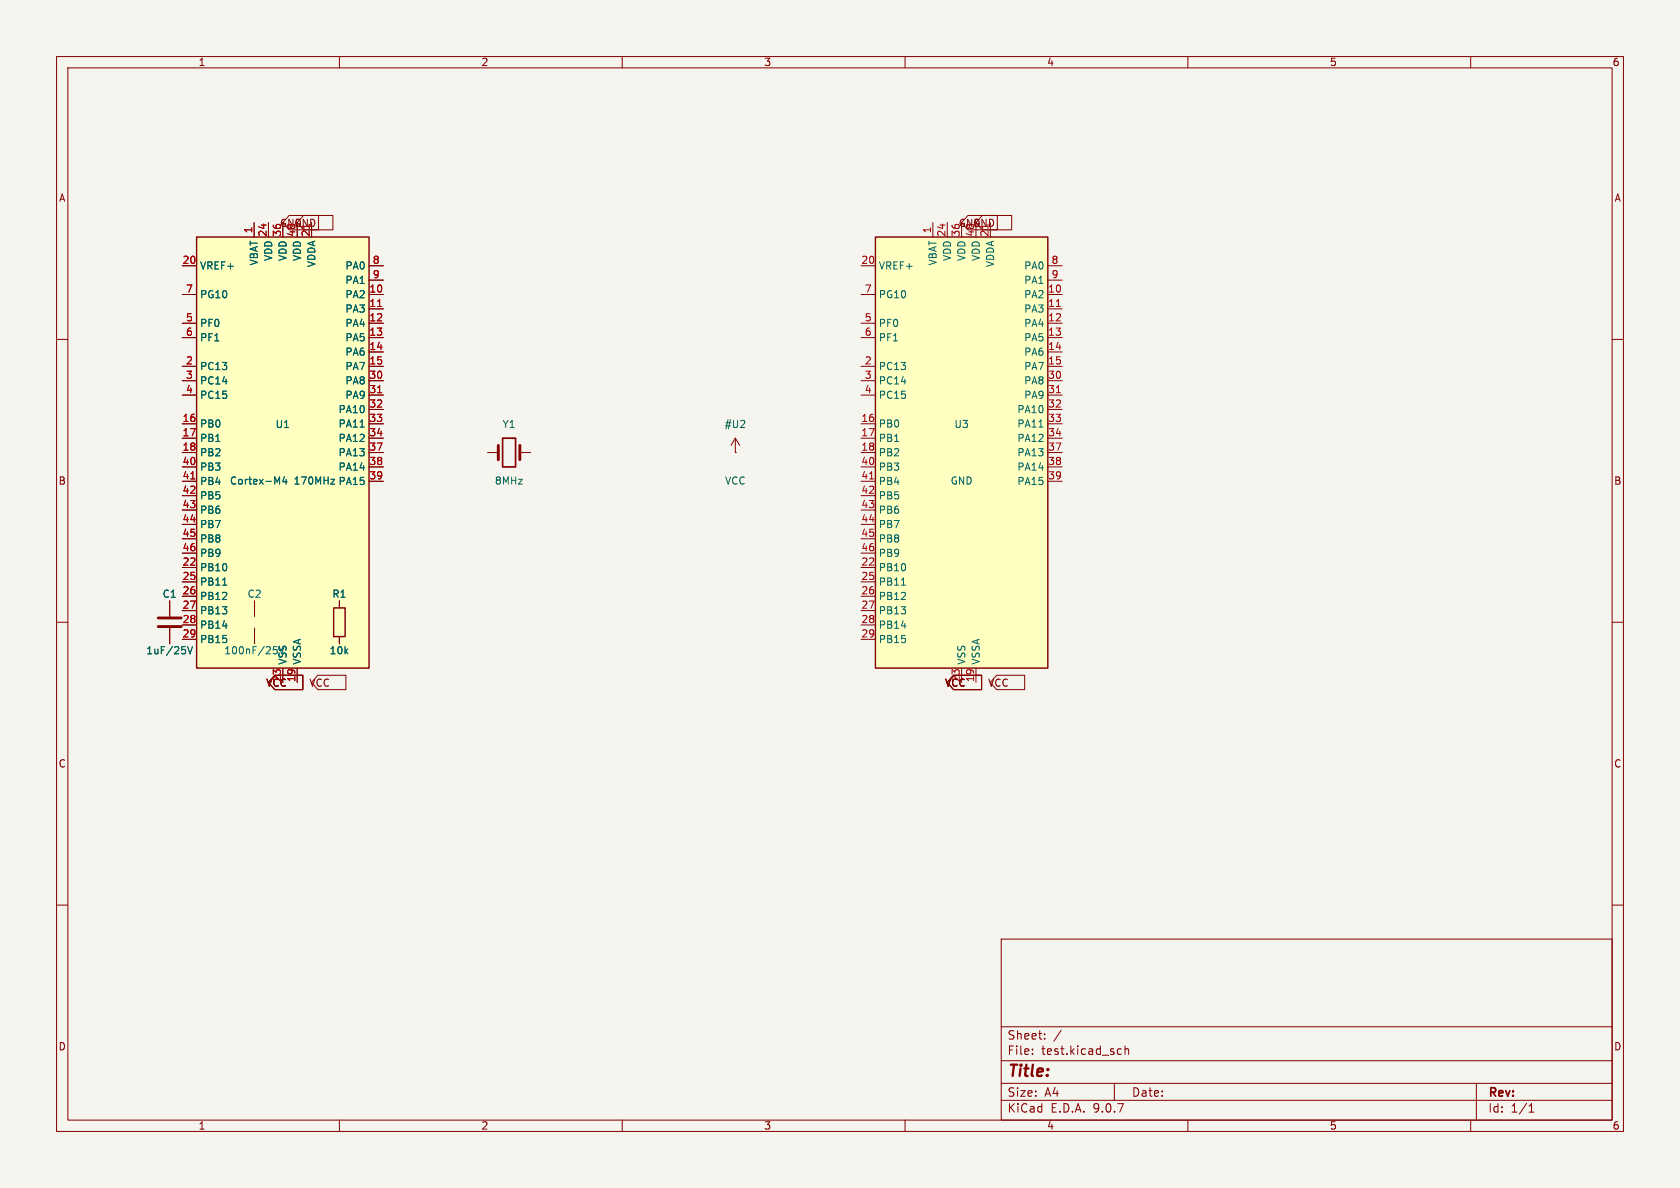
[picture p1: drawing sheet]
<svg xmlns="http://www.w3.org/2000/svg" width="297mm" height="210mm" viewBox="0 0 297 210" stroke-linecap="round" stroke-linejoin="round" font-family="sans-serif">
<path d="M0 0h297v210h-297z" fill="#f5f4ef" stroke="#f5f4ef" stroke-width=".18"/>
<g fill="none" stroke="#840000" stroke-width=".18">
<path d="M10 10h277v190h-277zM12 12h273v186h-273zM60 10v2M110 10v2M160 10v2M210 10v2M260 10v2M10 60h2M130 77.5l-.8 1.2M130 77.5l.8 1.2M130 77.5v2.5M285 60h2"/>
<path d="M130 80h.1M10 110h2M30 106.2v2.8M30 111v2.8M45 106.2v2.8M45 111v2.8M285 110h2M10 160h2M177 166h108v32h-108zM285 160h2M60 198v2M110 198v2"/>
<path d="M160 198v2M177 194.5h108M177 191.5h108M177 187.5h108M177 181.5h108M182.5 186.3v.1M182.5 185.5v.1M184.7 183.6v.1M184.7 182.8v.1M187.6 182.1l-1.3 2M197 191.5v3M197.8 185.4l.4 .1"/>
<path d="M198.2 186.3l-.4 .1M198.9 185.5l.2-.1 .4 .1v.9M198.9 184.9v1.5M210 198v2M260 198v2M261 191.5v6.5M270.3 196.6h.9M270.3 195.5l.4-.4v1.5"/>
</g>
<path d="M28 109.2h4M28 110.8h4M43 109.2h4M43 110.8h4" fill="none" stroke="#840000" stroke-width=".51"/>
<path d="M33.2 114.3l.4 1.3 .4-1.3M48.4 114.3h.6M48.8 114.8l.2 .1M49 115.5l-.2 .1" fill="none" stroke="#006464" stroke-width=".18"/>
<path d="M154.8 41.9h30.4v76.2h-30.4z" fill="#ffffc2"/>
<path d="M154.8 41.9h30.4v76.2h-30.4z" fill="none" stroke="#840000" stroke-width=".25"/>
<g fill="none" stroke="#840000" stroke-width=".18">
<path d="M164.9 39.4v2.5M167.5 39.4v2.5M170 39.4v2.5M172.5 39.4v2.5M175.1 39.4v2.5M152.2 47h2.6M152.2 52.1h2.6M152.2 57.1h2.6M152.2 59.7h2.6M185.2 47h2.6M185.2 52.1h2.6M185.2 57.1h2.6"/>
<path d="M185.2 59.7h2.6M185.2 49.5h2.6M185.2 54.6h2.6M152.2 64.8h2.6M152.2 67.3h2.6M152.2 69.8h2.6M152.2 74.9h2.6M152.2 77.5h2.6M185.2 64.8h2.6M185.2 67.3h2.6M185.2 69.8h2.6M185.2 74.9h2.6"/>
<path d="M185.2 77.5h2.6M185.2 62.2h2.6M185.2 72.4h2.6M152.2 80h2.6M152.2 82.5h2.6M152.2 85.1h2.6M152.2 87.6h2.6M152.2 90.2h2.6M152.2 92.7h2.6M152.2 95.2h2.6M152.2 97.8h2.6M185.2 80h2.6"/>
<path d="M185.2 82.5h2.6M185.2 85.1h2.6M152.2 100.3h2.6M152.2 102.9h2.6M152.2 105.4h2.6M152.2 107.9h2.6M152.2 110.5h2.6M152.2 113h2.6M170 118.1v2.5M172.5 118.1v2.5"/>
</g>
<path d="M186.8 54.2h.7M186.8 69.4h.7M153.7 84.7h.8" fill="none" stroke="#a90000" stroke-width=".18"/>
<path d="M183.7 75.5h.7M159.4 103.4h.7" fill="none" stroke="#006464" stroke-width=".18"/>
<path d="M34.8 41.9h30.4v76.2h-30.4z" fill="#ffffc2"/>
<path d="M34.8 41.9h30.4v76.2h-30.4zM59 107.5h2v5h-2z" fill="none" stroke="#840000" stroke-width=".25"/>
<g fill="none" stroke="#840000" stroke-width=".18">
<path d="M44.9 39.4v2.5M47.5 39.4v2.5M50 39.4v2.5M51.1 38.1h5.2v2.5h-5.2l-1.1-1.2zM52.5 39.4v2.5M53.7 38.1h5.2v2.5h-5.2l-1.2-1.2zM55.1 39.4v2.5M171.1 38.1h5.2v2.5h-5.2l-1.1-1.2zM173.7 38.1h5.2v2.5h-5.2l-1.2-1.2zM32.2 47h2.6M32.2 52.1h2.6M32.2 57.1h2.6"/>
<path d="M32.2 59.7h2.6M65.2 47h2.6M65.2 52.1h2.6M65.2 57.1h2.6M65.2 59.7h2.6M65.2 49.5h2.6M65.2 54.6h2.6M32.2 64.8h2.6M32.2 67.3h2.6M32.2 69.8h2.6M32.2 74.9h2.6M32.2 77.5h2.6"/>
<path d="M65.2 64.8h2.6M65.2 67.3h2.6M65.2 69.8h2.6M65.2 74.9h2.6M65.2 77.5h2.6M65.2 62.2h2.6M65.2 72.4h2.6M32.2 80h2.6M32.2 82.5h2.6M32.2 85.1h2.6M32.2 87.6h2.6M32.2 90.2h2.6"/>
<path d="M32.2 92.7h2.6M32.2 95.2h2.6M32.2 97.8h2.6M65.2 80h2.6M65.2 82.5h2.6M65.2 85.1h2.6M86.2 80h1.9M91.9 80h1.9M30 106.2v2.8M30 111v2.8M32.2 100.3h2.6M32.2 102.9h2.6"/>
<path d="M32.2 105.4h2.6M32.2 107.9h2.6M32.2 110.5h2.6M32.2 113h2.6M45 106.2v2.8M45 111v2.8M48.6 119.4h4.9v2.5h-4.9l-1.1-1.3zM50 118.1v2.5M52.5 118.1v2.5M56.2 119.4h5v2.5h-5l-1.1-1.3zM60 106.2v1.3M60 112.5v1.3"/>
<path d="M168.6 119.4h4.9v2.5h-4.9l-1.1-1.3zM176.2 119.4h5v2.5h-5l-1.1-1.3z"/>
</g>
<path d="M66.8 54.2h.7M66.8 69.4h.7M33.7 84.7h.8" fill="none" stroke="#a90000" stroke-width=".18"/>
<path d="M63.7 75.5h.7M49 85.2l.4-.9v1.3M50.3 84.2l-.3 1h.8M50.6 84.7v.9M33.2 114.3l.4 1.3 .4-1.3M39.4 103.4h.7M48.4 114.3h.6M48.8 114.8l.2 .1M49 115.5l-.2 .1" fill="none" stroke="#006464" stroke-width=".18"/>
<path d="M88.1 78.7v2.6M91.9 78.7v2.6" fill="none" stroke="#840000" stroke-width=".51"/>
<path d="M88.9 77.5h2.2v5h-2.2z" fill="none" stroke="#840000" stroke-width=".3"/>
<text font-size="2.8" fill="#840000" x="178" y="190.9">Title:</text>
<g font-size="2.1" fill="#840000">
<text x="178" y="184">Sheet:</text>
<text x="178" y="186.7">File:</text>
<text x="184.1" y="186.7">test.kicad_sch</text>
<text x="178" y="196.9">KiCad</text>
<text x="178" y="194.1">Size:</text>
<text x="184.7" y="194.1">A4</text>
<text x="185.7" y="196.9">E.D.A.</text>
<text x="193.3" y="196.9">9.0.7</text>
<text x="200" y="194.1">Date:</text>
<text x="263" y="194.3">Rev:</text>
<text x="263" y="196.9">Id:</text>
<text x="267.1" y="196.9">1/1</text>
</g>
<g font-size="1.8" fill="#840000">
<text x="35" y="11.9">1</text>
<text x="85" y="11.9">2</text>
<text x="135" y="11.9">3</text>
<text x="185" y="11.9">4</text>
<text x="235" y="11.9">5</text>
<text x="285" y="11.9">6</text>
<text x="10.3" y="35.9">A</text>
<text x="285.3" y="35.9">A</text>
<text x="49.4" y="40.3">GND</text>
<text x="169.4" y="40.3">GND</text>
<text x="169.7" y="41.9" transform="rotate(-90 169.7 41.9)">36</text>
<text x="171.9" y="40.3">GND</text>
<text x="172.3" y="41.9" transform="rotate(-90 172.3 41.9)">48</text>
<text x="174.8" y="41.9" transform="rotate(-90 174.8 41.9)">21</text>
<text x="10.3" y="85.9">B</text>
<text x="285.3" y="85.9">B</text>
<text x="47" y="121.6">VCC</text>
<text x="54.6" y="121.6">VCC</text>
<text x="167" y="121.6">VCC</text>
<text x="169.7" y="120.7" transform="rotate(-90 169.7 120.7)">23</text>
<text x="174.6" y="121.6">VCC</text>
<text x="10.3" y="135.9">C</text>
<text x="285.3" y="135.9">C</text>
<text x="10.3" y="185.9">D</text>
<text x="285.3" y="185.9">D</text>
<text x="35" y="199.9">1</text>
<text x="85" y="199.9">2</text>
<text x="135" y="199.9">3</text>
<text x="185" y="199.9">4</text>
<text x="235" y="199.9">5</text>
<text x="285" y="199.9">6</text>
</g>
<g font-size="1.8" fill="#a90000">
<text x="44.7" y="41.3" transform="rotate(-90 44.7 41.3)">1</text>
<text x="47.2" y="41.9" transform="rotate(-90 47.2 41.9)">24</text>
<text x="49.7" y="41.9" transform="rotate(-90 49.7 41.9)">36</text>
<text x="51.9" y="40.3">GND</text>
<text x="52.3" y="41.9" transform="rotate(-90 52.3 41.9)">48</text>
<text x="54.8" y="41.9" transform="rotate(-90 54.8 41.9)">21</text>
<text x="164.7" y="41.3" transform="rotate(-90 164.7 41.3)">1</text>
<text x="167.2" y="41.9" transform="rotate(-90 167.2 41.9)">24</text>
<text x="32.2" y="46.7">20</text>
<text x="65.8" y="46.7">8</text>
<text x="152.2" y="46.7">20</text>
<text x="185.8" y="46.7">8</text>
<text x="32.8" y="51.8">7</text>
<text x="65.2" y="51.8">10</text>
<text x="65.8" y="49.3">9</text>
<text x="152.8" y="51.8">7</text>
<text x="185.2" y="51.8">10</text>
<text x="185.8" y="49.3">9</text>
<text x="32.8" y="56.9">5</text>
<text x="32.8" y="59.4">6</text>
<text x="65.2" y="54.3">11</text>
<text x="65.2" y="56.9">12</text>
<text x="65.2" y="59.4">13</text>
<text x="152.8" y="56.9">5</text>
<text x="152.8" y="59.4">6</text>
<text x="185.2" y="54.3">11</text>
<text x="185.2" y="56.9">12</text>
<text x="185.2" y="59.4">13</text>
<text x="32.8" y="64.5">2</text>
<text x="65.2" y="62">14</text>
<text x="65.2" y="64.5">15</text>
<text x="152.8" y="64.5">2</text>
<text x="185.2" y="62">14</text>
<text x="185.2" y="64.5">15</text>
<text x="32.8" y="67">3</text>
<text x="32.8" y="69.6">4</text>
<text x="65.2" y="67">30</text>
<text x="65.2" y="69.6">31</text>
<text x="152.8" y="67">3</text>
<text x="152.8" y="69.6">4</text>
<text x="185.2" y="67">30</text>
<text x="185.2" y="69.6">31</text>
<text x="32.2" y="74.7">16</text>
<text x="32.2" y="77.2">17</text>
<text x="65.2" y="72.1">32</text>
<text x="65.2" y="74.7">33</text>
<text x="65.2" y="77.2">34</text>
<text x="152.2" y="74.7">16</text>
<text x="152.2" y="77.2">17</text>
<text x="185.2" y="72.1">32</text>
<text x="185.2" y="74.7">33</text>
<text x="185.2" y="77.2">34</text>
<text x="32.2" y="79.7">18</text>
<text x="32.2" y="82.3">40</text>
<text x="65.2" y="79.7">37</text>
<text x="65.2" y="82.3">38</text>
<text x="152.2" y="79.7">18</text>
<text x="152.2" y="82.3">40</text>
<text x="185.2" y="79.7">37</text>
<text x="185.2" y="82.3">38</text>
<text x="32.2" y="84.8">41</text>
<text x="32.2" y="87.4">42</text>
<text x="32.2" y="89.9">43</text>
<text x="65.2" y="84.8">39</text>
<text x="152.2" y="84.8">41</text>
<text x="152.2" y="87.4">42</text>
<text x="152.2" y="89.9">43</text>
<text x="185.2" y="84.8">39</text>
<text x="32.2" y="92.4">44</text>
<text x="32.2" y="95">45</text>
<text x="152.2" y="92.4">44</text>
<text x="152.2" y="95">45</text>
<text x="32.2" y="97.5">46</text>
<text x="32.2" y="100.1">22</text>
<text x="152.2" y="97.5">46</text>
<text x="152.2" y="100.1">22</text>
<text x="32.2" y="102.6">25</text>
<text x="32.2" y="105.1">26</text>
<text x="32.2" y="107.7">27</text>
<text x="152.2" y="102.6">25</text>
<text x="152.2" y="105.1">26</text>
<text x="152.2" y="107.7">27</text>
<text x="32.2" y="110.2">28</text>
<text x="32.2" y="112.8">29</text>
<text x="152.2" y="110.2">28</text>
<text x="152.2" y="112.8">29</text>
<text x="49.7" y="120.7" transform="rotate(-90 49.7 120.7)">23</text>
<text x="52.3" y="120.7" transform="rotate(-90 52.3 120.7)">19</text>
<text x="172.3" y="120.7" transform="rotate(-90 172.3 120.7)">19</text>
</g>
<g font-size="1.8" fill="#006464">
<text x="35.3" y="47.8">VREF+</text>
<text x="45.8" y="47" transform="rotate(-90 45.8 47)">VBAT</text>
<text x="48.3" y="46.2" transform="rotate(-90 48.3 46.2)">VDD</text>
<text x="50.9" y="46.2" transform="rotate(-90 50.9 46.2)">VDD</text>
<text x="53.4" y="46.2" transform="rotate(-90 53.4 46.2)">VDD</text>
<text x="55.9" y="47.3" transform="rotate(-90 55.9 47.3)">VDDA</text>
<text x="61" y="47.8">PA0</text>
<text x="155.3" y="47.8">VREF+</text>
<text x="165.8" y="47" transform="rotate(-90 165.8 47)">VBAT</text>
<text x="168.3" y="46.2" transform="rotate(-90 168.3 46.2)">VDD</text>
<text x="170.9" y="46.2" transform="rotate(-90 170.9 46.2)">VDD</text>
<text x="173.4" y="46.2" transform="rotate(-90 173.4 46.2)">VDD</text>
<text x="175.9" y="47.3" transform="rotate(-90 175.9 47.3)">VDDA</text>
<text x="181" y="47.8">PA0</text>
<text x="35.3" y="52.9">PG10</text>
<text x="61" y="50.4">PA1</text>
<text x="61" y="52.9">PA2</text>
<text x="155.3" y="52.9">PG10</text>
<text x="181" y="50.4">PA1</text>
<text x="181" y="52.9">PA2</text>
<text x="35.3" y="58">PF0</text>
<text x="61" y="55.5">PA3</text>
<text x="61" y="58">PA4</text>
<text x="155.3" y="58">PF0</text>
<text x="181" y="55.5">PA3</text>
<text x="181" y="58">PA4</text>
<text x="35.3" y="60.5">PF1</text>
<text x="35.3" y="65.6">PC13</text>
<text x="61" y="60.5">PA5</text>
<text x="61" y="63.1">PA6</text>
<text x="61" y="65.6">PA7</text>
<text x="155.3" y="60.5">PF1</text>
<text x="155.3" y="65.6">PC13</text>
<text x="181" y="60.5">PA5</text>
<text x="181" y="63.1">PA6</text>
<text x="181" y="65.6">PA7</text>
<text x="35.3" y="68.2">PC14</text>
<text x="35.3" y="70.7">PC15</text>
<text x="61" y="68.2">PA8</text>
<text x="61" y="70.7">PA9</text>
<text x="155.3" y="68.2">PC14</text>
<text x="155.3" y="70.7">PC15</text>
<text x="181" y="68.2">PA8</text>
<text x="181" y="70.7">PA9</text>
<text x="35.3" y="75.8">PB0</text>
<text x="48.6" y="75.9">U1</text>
<text x="59.8" y="73.2">PA10</text>
<text x="59.8" y="75.8">PA11</text>
<text x="88.7" y="75.9">Y1</text>
<text x="128" y="75.9">#U2</text>
<text x="155.3" y="75.8">PB0</text>
<text x="168.6" y="75.9">U3</text>
<text x="179.8" y="73.2">PA10</text>
<text x="179.8" y="75.8">PA11</text>
<text x="35.3" y="78.3">PB1</text>
<text x="35.3" y="80.9">PB2</text>
<text x="35.3" y="83.4">PB3</text>
<text x="59.8" y="78.3">PA12</text>
<text x="59.8" y="80.9">PA13</text>
<text x="59.8" y="83.4">PA14</text>
<text x="155.3" y="78.3">PB1</text>
<text x="155.3" y="80.9">PB2</text>
<text x="155.3" y="83.4">PB3</text>
<text x="179.8" y="78.3">PA12</text>
<text x="179.8" y="80.9">PA13</text>
<text x="179.8" y="83.4">PA14</text>
<text x="35.3" y="85.9">PB4</text>
<text x="35.3" y="88.5">PB5</text>
<text x="40.6" y="85.9">Cortex-M4</text>
<text x="52" y="85.9">170MHz PA15</text>
<text x="87.4" y="85.9">8MHz</text>
<text x="128.1" y="85.9">VCC</text>
<text x="155.3" y="85.9">PB4</text>
<text x="155.3" y="88.5">PB5</text>
<text x="168" y="85.9">GND</text>
<text x="179.8" y="85.9">PA15</text>
<text x="35.3" y="91">PB6</text>
<text x="35.3" y="93.6">PB7</text>
<text x="155.3" y="91">PB6</text>
<text x="155.3" y="93.6">PB7</text>
<text x="35.3" y="96.1">PB8</text>
<text x="35.3" y="98.6">PB9</text>
<text x="35.3" y="101.2">PB10</text>
<text x="155.3" y="96.1">PB8</text>
<text x="155.3" y="98.6">PB9</text>
<text x="155.3" y="101.2">PB10</text>
<text x="28.7" y="105.9">C1</text>
<text x="35.3" y="103.7">PB11</text>
<text x="35.3" y="106.3">PB12</text>
<text x="43.7" y="105.9">C2</text>
<text x="58.7" y="105.9">R1</text>
<text x="155.3" y="103.7">PB11</text>
<text x="155.3" y="106.3">PB12</text>
<text x="35.3" y="108.8">PB13</text>
<text x="35.3" y="111.3">PB14</text>
<text x="35.3" y="113.9">PB15</text>
<text x="155.3" y="108.8">PB13</text>
<text x="155.3" y="111.3">PB14</text>
<text x="155.3" y="113.9">PB15</text>
<text x="25.8" y="115.9">1uF/25V</text>
<text x="39.5" y="115.9">100nF/25V</text>
<text x="50.9" y="117.6" transform="rotate(-90 50.9 117.6)">VSS</text>
<text x="53.4" y="117.6" transform="rotate(-90 53.4 117.6)">VSSA</text>
<text x="58.2" y="115.9">10k</text>
<text x="170.9" y="117.6" transform="rotate(-90 170.9 117.6)">VSS</text>
<text x="173.4" y="117.6" transform="rotate(-90 173.4 117.6)">VSSA</text>
</g>
</svg>
